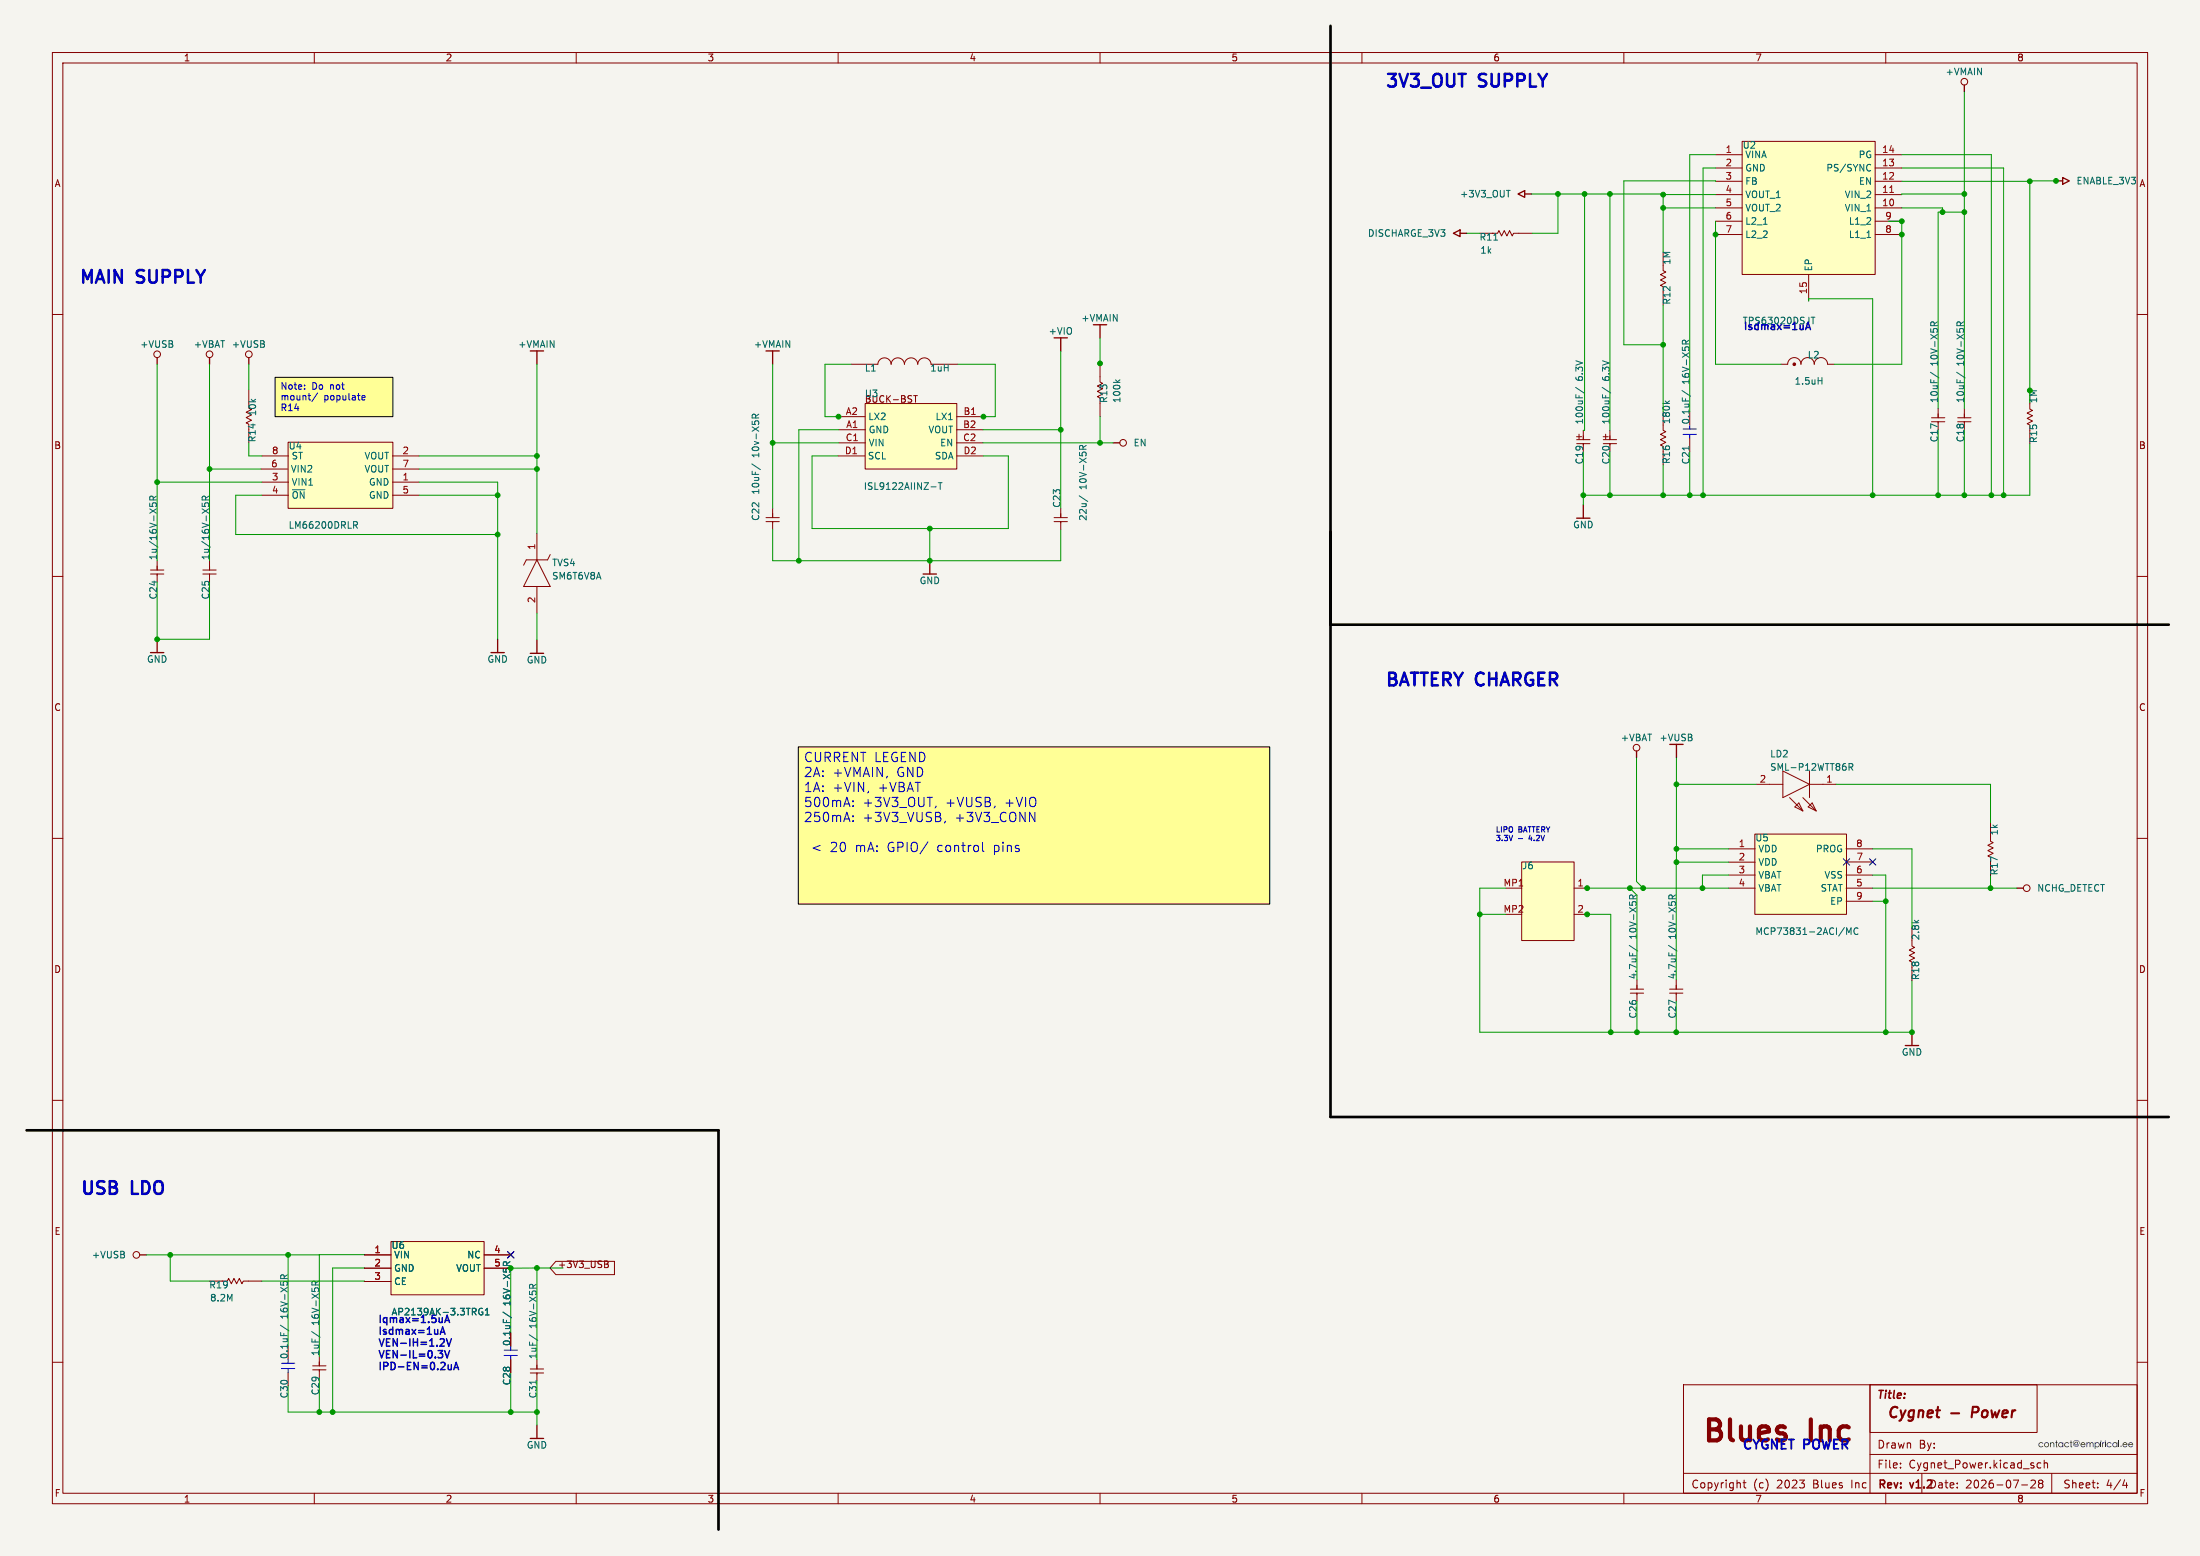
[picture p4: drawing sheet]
<svg xmlns="http://www.w3.org/2000/svg" width="420mm" height="297mm" viewBox="0 0 420 297" stroke-linecap="round" stroke-linejoin="round" font-family="sans-serif">
<path d="M0 0h420v297h-420z" fill="#f5f4ef" stroke="#f5f4ef" stroke-width=".19"/>
<g fill="none" stroke="#840000" stroke-width=".19">
<path d="M10 10h400v277h-400zM12 12h396v273h-396zM60 10v2M110 10v2M160 10v2M210 10v2M260 10v2M310 10v2M360 10v2M10 60h2M408 60h2M10 110h2"/>
<path d="M408 110h2M10 160h2M408 160h2M10 210h2M408 210h2M10 260h2M321.4 264.3h86.6v20.7h-86.6zM362.8 279.3v.1M389.6 279.3l-.4-.1-.3 .3 .1 .6h.6M390.2 279.4l.3-.2 .3 .1 .1 .9M390.2 278.7v1.5M408 260h2"/>
<path d="M60 285v2M110 285v2M160 285v2M210 285v2M260 285v2M310 285v2M321.4 281.2h86.6M360 285v2M362.8 280.1v.1M385.9 283.4h1.2M387.7 282.7l.6-.2 .2 .2 .1 .2-1 1.1h1M389.4 283.2l-.3-.3 .3-.4 .5 .1 .1 .2-.3 .4"/>
<path d="M389.4 283.2l-.3 .2v.3l.3 .3 .5-.1 .1-.2-.1-.4-.2-.1M389.4 283.2h.3M400.5 283.9v.1M400.5 283.1v.1M405.6 282.4l-.4 1.1h1M406 283v1"/>
</g>
<g fill="#281c2d">
<path d="M405.3 275.4l.5-.1 .3 .3v.2h-.8l.2 .3 .6-.1a.48 .48 0 0 1-.6 .2 .48 .48 0 0 1-.3-.5h.8l-.3-.3-.5 .3z"/>
<path d="M406.4 275.4l.5-.1 .3 .3v.2h-.8l.2 .3 .6-.1a.48 .48 0 0 1-.6 .2 .48 .48 0 0 1-.3-.5h.8l-.3-.3-.5 .3z"/>
</g>
<path d="M357 264.3h31.9v9.1h-31.9zM357 277.6h51M357 264.3v20.7M332.7 283h.6M333 282.5v1.3l.3 .2M366.9 281.2v3.8M391.7 281.2v3.8" fill="none" stroke="#840000" stroke-width=".19"/>
<g fill="#ffff96">
<path d="M52.5 72h22.5v7.5h-22.5z"/>
<path d="M152.4 142.6h90v30h-90z"/>
</g>
<g fill="none" stroke="#840000" stroke-width=".19">
<path d="M47.5 74.4v3.5l.5 .3-1 .5 1 .5-1 .5 1 .5-1 .5 .5 .3v1M373.7 79.7h2.6M375 78v1.7M387.5 77.1v1l.5 .2-1 .5 1 .6-1 .5 1 .5-1 .5 .5 .2v1M373.7 80.5h2.6M375 80.5v1.5"/>
<circle cx="47.5" cy="67.6" r=".63"/>
</g>
<path d="M373.5 71l1.7 1.1M373.6 62.2v-.5l.2-.3 .4 .2v.6M374.9 61.4l-.7 .5" fill="none" stroke="#006464" stroke-width=".19"/>
<path d="M47.5 68.3v1.2" fill="none" stroke="#840000" stroke-width=".25"/>
<path d="M55 84.4h20v12.6h-20z" fill="#ffffc2"/>
<path d="M55 84.4h20v12.6h-20z" fill="none" stroke="#800000" stroke-width=".19"/>
<g fill="none" stroke="#840000" stroke-width=".19">
<path d="M49.8 89.5h5.1M50 94.5h5.1M50 92h5.1M50 87h5.1M74.9 94.5h5.1M74.9 92h5.1M74.9 89.5h5.1M74.9 87h5.1M146.2 99.6h2.6M146.2 98.8h2.6M147.5 97v1.8M147.5 99.6v1.5"/>
<path d="M201.2 99.6h2.6M201.2 98.8h2.6M202.5 97v1.8M202.5 99.6v1.5"/>
</g>
<path d="M144.3 79.8l-.1-.6-.2-.1h-.3l-.1 .7h1.3M144.9 79.1l-.6 .4M67.5 99.6h.5l.2 .2-.1 .4h-.6M143.5 88.5l1.7 1.1M206 94.6l1.7 1.1M206.1 85.7v-.4l.2-.3 .4 .1 .1 .6M207.4 85l-.6 .4M67.8 100.2l.4 .6" fill="none" stroke="#006464" stroke-width=".19"/>
<path d="M102.5 67v2.5M147.5 67v2.5M202.5 64.5v2.5M176.2 109.6h2.6M177.5 107v2.6" fill="none" stroke="#840000" stroke-width=".25"/>
<path d="M165.2 77h17.5v12.5h-17.5z" fill="#ffffc2"/>
<path d="M165.2 77h17.5v12.5h-17.5z" fill="none" stroke="#800000" stroke-width=".19"/>
<g fill="none" stroke="#840000" stroke-width=".19">
<path d="M160.1 79.5h5.1M162.5 69.5h5.1a1.27 1.27 0 0 1 1.3-1.2 1.27 1.27 0 0 1 1.2 1.2M174.4 75.5h.7M174.8 75.5v1.3M182.7 79.5h5M182.8 69.5h-5.1a1.27 1.27 0 0 0-1.2-1.2 1.27 1.27 0 0 0-1.3 1.2 1.27 1.27 0 0 0-1.3-1.2 1.27 1.27 0 0 0-1.2 1.2 1.27 1.27 0 0 0-1.3-1.2 1.27 1.27 0 0 0-1.3 1.2M160 87h5.1M160.2 84.5h5M160.2 82h5M182.6 84.5h5.1M182.6 82h5.1M182.7 87h5"/>
<path d="M42.4 244.5h1l.2-.5 .6 1 .5-1 .5 1 .5-1 .5 1 .2-.5h3.6"/>
<circle cx="26" cy="239.5" r=".63"/>
</g>
<path d="M177.7 92.9h1M179.1 92.1h.7M179.5 92.1v1.3" fill="none" stroke="#006464" stroke-width=".19"/>
<path d="M26.7 239.5h1.2" fill="none" stroke="#840000" stroke-width=".25"/>
<path d="M74.6 237h17.8v10.1h-17.8z" fill="#ffffc2"/>
<path d="M74.6 237h17.8v10.1h-17.8z" fill="none" stroke="#800000" stroke-width=".19"/>
<g fill="none" stroke="#840000" stroke-width=".19">
<path d="M28.7 109.6h2.6M28.7 108.8h2.6M30 107v1.8M30 109.6v1.5M38.7 109.6h2.6M38.7 108.8h2.6M40 107v1.8M40 109.6v1.5M102.5 101.8v5.1M102.5 111.9v5.1M102.5 106.9l2.5 5h-5zM105 105.9l-.5 1h-4l-.5 1"/>
<path d="M380 157v3.6l.5 .2-1 .5 1 .6-1 .5 1 .5-1 .5 .5 .2v1M365 179.6v1l.5 .2-1 .5 1 .6-1 .5 1 .5-1 .5 .5 .2v1M69.6 239.5h5M92.4 239.5h5.1M61 258.9v1.8M69.6 244.6h5M69.6 242.1h5M92.4 242.1h5.1M97.5 259.5v2.5M102.5 259.5v1.8M55 262v2.5M59.7 261.5h2.5"/>
<path d="M59.7 260.7h2.5M61 261.5v1.5M101.2 262.1h2.6M101.2 261.3h2.6M102.5 262.1v1.5"/>
<circle cx="40" cy="67.6" r=".63"/>
<circle cx="312.4" cy="142.7" r=".63"/>
<circle cx="386.9" cy="169.5" r=".63"/>
</g>
<g fill="none" stroke="#006464" stroke-width=".19">
<path d="M28.6 96v.6l.6 .1-.1-.2v-.4l.2-.1h.4l.2 .2-.2 .5M29.2 95.4v-.6l-.2-.1-.3 .1-.1 .6h1.3M29.9 94.7l-.7 .4M38.6 96v.6l.6 .1-.1-.2v-.4l.2-.1h.4l.2 .2-.2 .5M39.2 95.4v-.6l-.2-.1-.3 .1-.1 .6h1.3M39.9 94.7l-.7 .4M53.5 252.9l1.7 1.1M53.6 244.1v-.5l.2-.3 .4 .2v.6M54.9 243.3l-.7 .5M59.5 254.2l1.6 1M59.5 245.3v-.5l.3-.3 .3 .2 .1 .6M60.8 244.5l-.6 .5"/>
<path d="M92.1 249.8a.59 .59 0 0 0-.7 .6 .59 .59 0 0 0 .7 .5l.1-.5h-.3M92.7 251h.7M92.7 250.1l.3-.4v1.3M96 250.4l1.7 1.1M96.1 241.6v-.5l.2-.3 .4 .2v.6M97.4 240.8l-.7 .5M101 254.8l1.7 1M101.1 245.9v-.5l.2-.3 .4 .2v.6M102.4 245.1l-.7 .5M102.4 263.5v.7"/>
</g>
<path d="M55 259.4v.8M96.2 258.7h2.6M96.2 257.7h2.6M97.5 256.9v.8M97.5 258.7v.8M53.7 261.2h2.6M53.7 260.2h2.6M55 261.2v.8" fill="none" stroke="#000bff" stroke-width=".19"/>
<g fill="none" stroke="#840000" stroke-width=".25">
<path d="M40 68.3v1.2M28.7 124.6h2.6M30 122v2.6M93.7 124.6h2.6M95 122v2.6M101.2 124.7h2.6M102.5 122.2v2.5M312.4 143.4v1.2M320 142.1v2.5M385 169.5h1.3M363.7 199.6h2.6M365 197v2.6"/>
<path d="M101.2 274.6h2.6M102.5 272v2.6"/>
</g>
<path d="M290.5 164.5h10v15h-10z" fill="#ffffc2"/>
<path d="M290.5 164.5h10v15h-10z" fill="none" stroke="#800000" stroke-width=".19"/>
<path d="M287.5 174.5h3M287.5 169.5h3M300.5 174.5h2.5M300.5 169.5h2.5" fill="none" stroke="#840000" stroke-width=".19"/>
<path d="M335 159.2h17.5v15.3h-17.5z" fill="#ffffc2"/>
<path d="M335 159.2h17.5v15.3h-17.5z" fill="none" stroke="#800000" stroke-width=".19"/>
<g fill="none" stroke="#840000" stroke-width=".19">
<path d="M317.5 50.6v1.1l.5 .2-1 .5 1 .5-1 .5 1 .5-1 .6 .5 .2v1M340 69.5h1.3a1.27 1.27 0 0 1 1.2-1.2 1.27 1.27 0 0 1 1.3 1.2 1.27 1.27 0 0 1 1.3-1.2 1.27 1.27 0 0 1 1.2 1.2 1.27 1.27 0 0 1 1.3-1.2 1.27 1.27 0 0 1 1.3 1.2h1.3M317.5 81.1v1l.5 .3-1 .5 1 .5-1 .5 1 .5-1 .5 .5 .3v1M322.6 83.7v2.5M335.3 149.7h5.1M340.4 147.2l5 2.5-5 2.5zM341.6 152.2l2.6 2.6M343.4 153.3l.8 1.5-1.6-.8zM344.2 152.2l2.5 2.6M345.4 149.7h5.1M345.4 147.2v5M345.9 153.3l.8 1.5-1.5-.8z"/>
<path d="M330 169.5h5.1M330 167h5.1M330 164.6h5.1M330 162h5.1M352.4 172h5.1M352.4 169.5h5.1M352.4 167h5.1M352.4 162h5.1M352.5 164.5h5.1M311.2 189.6h2.6M311.2 188.8h2.6M312.5 187v1.8"/>
<path d="M312.5 189.6v1.5M318.7 189.6h2.6M318.7 188.8h2.6M320 187v1.8M320 189.6v1.5"/>
<circle cx="375" cy="15.6" r=".63"/>
<circle cx="30" cy="67.6" r=".63"/>
</g>
<g fill="none" stroke="#006464" stroke-width=".19">
<path d="M317.9 76.5l.5 .5M318.7 76.5l-.5 .4M321.1 74.5l1.6 1.1M321.2 65.7v-.5l.2-.3 .4 .2v.6M322.4 64.9l-.6 .5M347.1 72.7h.7M347.8 72.1v1.2M322.4 85.2v.7M353 146.4h.6l.1-.2v-.3l-.7-.1v1.2M353.3 146.4l.4 .6M311.1 171.6v-.5l.2-.3 .4 .2v.6M312.4 170.8l-.7 .5"/>
<path d="M318.6 171.6v-.5l.2-.3 .4 .2v.6M319.9 170.8l-.7 .5M352.5 178.4v-1.3l.5 .9 .4-.9v1.3M354.7 177.2a.6 .6 0 0 0-.8 .4 .6 .6 0 0 0 .6 .8l.2-.1M311 180.4l1.7 1.1M318.5 180.4l1.7 1.1"/>
</g>
<path d="M375 16.2v1.3M30 68.3v1.2" fill="none" stroke="#840000" stroke-width=".25"/>
<path d="M321.3 82.9h2.5M321.3 81.9h2.5M322.6 81.1v.8M322.6 82.9v.8" fill="none" stroke="#000bff" stroke-width=".19"/>
<circle cx="342.5" cy="69.5" r=".25" fill="#840000" stroke="#840000" stroke-width=".19"/>
<path d="M332.6 27h25.4v25.4h-25.4z" fill="#ffffc2"/>
<path d="M332.6 27h25.4v25.4h-25.4z" fill="none" stroke="#800000" stroke-width=".19"/>
<g fill="none" stroke="#840000" stroke-width=".19">
<path d="M327.5 39.7h5.1M327.5 37.1h5.1M327.5 34.6h5.1M327.5 32.1h5.1M327.5 29.5h5.1M358 39.7h5.1M358 37.1h5.1M358 34.6h5.1M358 32.1h5.1M358 29.5h5.1M284.9 44.5h1l.2-.5 .6 1 .5-1 .5 1 .5-1 .5 1 .2-.5h3.6M327.5 44.8h5.1"/>
<path d="M327.5 42.2h5.1M345.3 52.4v5.1M358 44.8h5.1M358 42.2h5.1M210 69.4v3.5l.5 .3-1 .5 1 .5-1 .5 1 .5-1 .5 .5 .3v3.5M368.7 79.7h2.6M370 78v1.7M301 84.7h2.5M301 83.9h2.5M302.3 82.1v1.8M302.3 84.7v1.5M306.1 84.7h2.5"/>
<path d="M306.1 83.9h2.5M307.3 82.1v1.8M307.3 84.7v1.5M368.7 80.5h2.6M370 80.5v1.5M69.6 239.5h5M92.4 239.5h5.1M69.6 244.6h5M69.6 242.1h5M92.4 242.1h5.1M97.5 259.5v2.5M106.1 240.8h11.2v2.5h-11.2l-1.1-1.3z"/>
<path d="M115.4 240.7l.6 .1 .1 .2-.3 .3M115.4 241.3h.4M115.8 241.3l.3 .2v.3l-.7 .2"/>
<circle cx="214.4" cy="84.5" r=".63"/>
</g>
<g fill="none" stroke="#006464" stroke-width=".19">
<path d="M287.6 36.3h.7M356.8 31.4l.3 .1M357.1 32.5l-.3 .1M285.2 45.8h.7M336.6 42.8h.8M356.4 45.3h.7M213 72.5l.4 .5M213.8 72.5l-.5 .4M300.8 73.9l1.6 1.1M305.9 73.9l1.6 1.1M345.8 60.5h.7M346.1 60.5v1.3"/>
<path d="M368.5 71l1.7 1.1M368.6 62.2v-.5l.2-.3 .4 .2v.6M369.9 61.4l-.7 .5M92.1 249.8a.59 .59 0 0 0-.7 .6 .59 .59 0 0 0 .7 .5l.1-.5h-.3M92.7 251h.7M92.7 250.1l.3-.4v1.3M96 250.4l1.7 1.1M96.1 241.6v-.5l.2-.3 .4 .2v.6M97.4 240.8l-.7 .5"/>
</g>
<path d="M360.8 36.7h.7" fill="none" stroke="#a90000" stroke-width=".19"/>
<path d="M289.8 37l1.3-.6v1.3zM291.1 37h1.2M392.5 34.5h1.3M393.8 33.9l1.2 .6-1.2 .7zM277.5 44.5l1.2-.6v1.3zM278.7 44.5h1.3M210 62v2.5M212.5 84.5h1.3M301 98.9h2.5M302.3 96.4v2.5" fill="none" stroke="#840000" stroke-width=".25"/>
<path d="M254 4.9v208.3h160M254 119.2h160M5.1 215.7h132.1v76.2" fill="none" stroke="#000" stroke-width=".51"/>
<g fill="none" stroke="#009600" stroke-width=".19">
<path d="M375 17.5v60.5M292.3 37h25.2v11.1M297.4 37v7.5h-4.9M302.5 37v45.1h-.2M307.3 37v45.1M317.5 37.1h10M317.5 39.7h10M327.5 34.6l-17.5-.1v31.3h7.5M327.5 29.5h-4.9v49.1M327.5 32.1h-2.4v62.4M363.1 29.5h17.1v65M363.1 32.1h19.4v62.4"/>
<path d="M363.1 34.6h24.4M363.1 39.7h7.7v.8M375 37h-11.9v.1M392.6 34.5h-5.1v40M280 44.5h2.5M317.5 58.3v20.3M327.5 42.2v27.3h12.5M345.3 57.5v-.5h12.2v37.5M360.5 42.2h2.6v27.3h-12.9M375 40.5h-5v37.5M30 69.5v37.5M40 69.5v37.5"/>
<path d="M47.5 69.5v4.9M102.5 69.5v32.3M147.5 69.5v27.5M162.5 69.5h-5v10h3M182.8 69.5h7.2v10h-2.5M202.5 67v30M210 64.5v5M210 79.5v5M30 92h20M40 89.5h9.8M47.5 84.5v2.5h2.5M50 94.5h-5v7.5h50"/>
<path d="M80 94.5h15M80 89.5h22.5M80 92h15v30M80 87h22.5M147.5 84.5h12.7M160 87h-5v13.9h37.5v-13.9h-4.8M160.2 82h-7.7v25M187.7 84.5h24.8M187.7 82h14.8M302.3 86.2v10.2M307.3 86.2v8.3M317.5 88.7v5.8"/>
<path d="M322.6 86.2v8.3M370 82v12.5M375 82v12.5M387.5 84.7v9.8h-85.2M30 111.1v10.9h10v-10.9M102.5 117v5.2M147.5 101.1v5.9h55v-5.9M177.5 100.9v6.1M312.4 144.6v23.7l1.3 1.2M320 149.7h15.3M320 144.6v20M350.5 149.7h29.5v7.3"/>
<path d="M282.5 174.5h5M287.5 169.5h-5v27.5h82.5v-9.8M302.5 174.5h5v22.5M302.5 169.5h27.5M311.1 169.5l1.4 1.4v16.1M320 162h10M330 164.6h-10v22.4M330 167h-5v2.5M357.5 167h2.5v30M357.5 169.5h27.5M357.5 162h7.5v15M357.5 172h2.5"/>
<path d="M380 167.2v2.3M312.5 191.1v5.9M320 191.1v5.9M27.9 239.5h33.1M32.5 239.5v5h7.5M55 239.5v17.4M69.6 239.5h-8.6v19.4M50 244.5l19.6 .1M69.6 242.1l-6.1-.1v27.5M102.5 242v17.5M102.5 242l-5 .1v12.3M102.5 242h5"/>
<path d="M55 264.5v5h47.5M61 263v6.5M97.5 262v7.5M102.5 263.6v8.4"/>
</g>
<path d="M351.9 163.9l1.2 1.2M353.1 163.9l-1.2 1.2M356.9 163.9l1.2 1.2M358.1 163.9l-1.2 1.2M96.9 238.9l1.2 1.2M98.1 238.9l-1.2 1.2" fill="none" stroke="#000084" stroke-width=".19"/>
<path d="M52.5 72h22.5v7.5h-22.5zM152.4 142.6h90v30h-90z" fill="none" stroke="#000" stroke-width=".19"/>
<g fill="none" stroke="#0000c2" stroke-width=".19">
<path d="M58.1 74.2v.1M58.1 73.5v.1M60.6 75l-1.1 1.6M69.1 76.2l.2 .1h.3M69.1 75.7l.2-.2 .4 .2v.1l-.6 .1M162.9 153.8v.2M162.9 152.9v.1M162.9 155.7v.2M162.9 156.7v.1M165.8 151l-.1 .3M178.7 153.9l-.2 .3M180.5 156.7l-.2 .4"/>
<path d="M196.5 155l1.1 1.8v-1.8M187.6 160.8v1.5l.2 .2"/>
</g>
<g fill="none" stroke="#0000c2" stroke-width=".2">
<path d="M285.8 157.8v1M286.6 157.8v1M287.6 157.9l-.5-.1v1M288.1 159.4l.3 1.1 .4-1.1M288.1 158l.2-.2 .4 .2M290.5 157.9l-.5-.1v1M290.8 158.8l.4-1 .3 1M291.7 157.8h.6M292 157.8v1M292.1 159.4l-.2 .7h.6M292.5 157.8h.6M292.8 157.8v1"/>
<path d="M293.9 157.8h-.5v1M294.2 159.4l.3 1.1 .4-1.1M294.9 157.9l-.6-.1v1M295.2 157.8l.3 .5 .4-.5"/>
</g>
<g fill="none" stroke="#0000c2" stroke-width=".28">
<path d="M344.7 62.9l.5-1.4 .4 1.4M72.4 255.5l.5 1.4 .4-1.4M72.4 257.8l.5 1.4 .4-1.4M72.6 251v1.4M72.6 253.3v1.4M73.8 255.5v1.4M73.8 257.8v1.4M75 253.3v1.4M75.8 255.5v1.4l-.7-1.4v1.4M75.8 257.8v1.4l-.7-1.4v1.4M78.2 255.5v1.4M78.2 257.8v1.4"/>
<path d="M78.9 255.5v1.4M78.9 257.8v1.4M79.7 255.5v1.4M80.8 251v1.4M82 253.3v1.4M82.4 255.5v1.4M83.6 257.8h.9l-.5 .5M84 254.7l.5-1.4 .5 1.4M84.2 254.3h.6M84.2 255.5l.5 .1 .1 .3-.8 1h.8M84.4 258.4l.1 .5-.3 .3M84.9 257.8l.5 1.4 .4-1.4"/>
<path d="M84.9 252.4l.5-1.4 .4 1.4M85 252h.7M85.2 255.5l.5 1.4 .5-1.4M72.6 260v1.4M73.3 260v1.4M74.7 260v1.4M77.8 260v1.4M79.8 260v1.4l-.8-1.4v1.4M84.2 260.1l.5-.1 .2 .2M86.2 260.5v.9M86.2 261.3l-.2 .1h-.4M86.6 261.4l.5-1.4 .5 1.4"/>
<path d="M86.8 261h.6"/>
</g>
<g fill="#009600" stroke="#009600" stroke-width=".19">
<circle cx="360" cy="197" r=".46"/>
<circle cx="365" cy="197" r=".46"/>
<circle cx="320" cy="197" r=".46"/>
<circle cx="313.7" cy="169.5" r=".46"/>
<circle cx="303" cy="174.5" r=".46"/>
<circle cx="360" cy="172" r=".46"/>
<circle cx="380" cy="169.5" r=".46"/>
<circle cx="282.5" cy="174.5" r=".46"/>
<circle cx="320" cy="149.7" r=".46"/>
<circle cx="320" cy="162" r=".46"/>
<circle cx="307.5" cy="197" r=".46"/>
<circle cx="312.5" cy="197" r=".46"/>
<circle cx="311.1" cy="169.5" r=".46"/>
<circle cx="325" cy="169.5" r=".46"/>
<circle cx="375" cy="37" r=".46"/>
<circle cx="387.5" cy="34.6" r=".46"/>
<circle cx="375" cy="40.5" r=".46"/>
<circle cx="370.8" cy="40.5" r=".46"/>
<circle cx="363.1" cy="42.2" r=".46"/>
<circle cx="392.5" cy="34.5" r=".46"/>
<circle cx="297.4" cy="37" r=".46"/>
<circle cx="302.5" cy="37" r=".46"/>
<circle cx="322.6" cy="94.5" r=".46"/>
<circle cx="307.3" cy="94.5" r=".46"/>
<circle cx="317.5" cy="94.5" r=".46"/>
<circle cx="317.5" cy="39.7" r=".46"/>
<circle cx="317.5" cy="37.1" r=".46"/>
<circle cx="307.3" cy="37" r=".46"/>
<circle cx="302.3" cy="94.5" r=".46"/>
<circle cx="210" cy="69.4" r=".46"/>
<circle cx="210" cy="84.5" r=".46"/>
<circle cx="327.5" cy="44.8" r=".46"/>
<circle cx="363.1" cy="44.8" r=".46"/>
<circle cx="317.5" cy="65.8" r=".46"/>
<circle cx="382.5" cy="94.5" r=".46"/>
<circle cx="370" cy="94.5" r=".46"/>
<circle cx="387.5" cy="74.5" r=".46"/>
<circle cx="380.2" cy="94.5" r=".46"/>
<circle cx="375" cy="94.5" r=".46"/>
<circle cx="357.5" cy="94.5" r=".46"/>
<circle cx="325.1" cy="94.5" r=".46"/>
<circle cx="320" cy="164.6" r=".46"/>
<circle cx="303" cy="169.5" r=".46"/>
<circle cx="32.5" cy="239.5" r=".46"/>
<circle cx="55" cy="239.5" r=".46"/>
<circle cx="30" cy="122" r=".46"/>
<circle cx="30" cy="92" r=".46"/>
<circle cx="95" cy="102" r=".46"/>
<circle cx="102.5" cy="242" r=".46"/>
<circle cx="63.5" cy="269.5" r=".46"/>
<circle cx="61" cy="269.5" r=".46"/>
<circle cx="97.5" cy="269.5" r=".46"/>
<circle cx="102.5" cy="269.5" r=".46"/>
<circle cx="187.7" cy="79.5" r=".46"/>
<circle cx="152.5" cy="107" r=".46"/>
<circle cx="177.5" cy="100.9" r=".46"/>
<circle cx="177.5" cy="107" r=".46"/>
<circle cx="147.5" cy="84.5" r=".46"/>
<circle cx="160.1" cy="79.5" r=".46"/>
<circle cx="202.5" cy="82" r=".46"/>
<circle cx="40" cy="89.5" r=".46"/>
<circle cx="95" cy="94.5" r=".46"/>
<circle cx="102.5" cy="87" r=".46"/>
<circle cx="102.5" cy="89.5" r=".46"/>
</g>
<text font-size="5.6" fill="#840000" x="324.8" y="276.3">Blues</text>
<text font-size="5.6" fill="#0000c2" x="345.8" y="276.3">Inc</text>
<g font-size="3.4" fill="#0000c2">
<text x="264.3" y="16.8">3V3_OUT</text>
<text x="282.5" y="16.8">SUPPLY</text>
<text x="15" y="54.3">MAIN</text>
<text x="26.3" y="54.3">SUPPLY</text>
<text x="264.3" y="131.1">BATTERY CHARGER</text>
<text x="15.2" y="228.2">USB</text>
<text x="25.3" y="228.2">LDO</text>
</g>
<g font-size="2.8" fill="#840000">
<text x="360" y="271.2">Cygnet</text>
<text x="372.3" y="271.2">-</text>
<text x="377.1" y="271.2">Power</text>
</g>
<g font-size="2.5" fill="#0000c2">
<text x="153.4" y="145.8">CURRENT LEGEND</text>
<text x="153.4" y="148.6">2A:</text>
<text x="158.9" y="148.6">+VMAIN,</text>
<text x="171.2" y="148.6">GND</text>
<text x="153.4" y="151.5">1A:</text>
<text x="153.4" y="154.3">500mA:</text>
<text x="158.9" y="151.5">+VIN,</text>
<text x="164.6" y="154.3">+3V3_OUT,</text>
<text x="167.6" y="151.5">+VBAT</text>
<text x="180.5" y="154.3">+VUSB,</text>
<text x="191.8" y="154.3">+VIO</text>
<text x="153.4" y="157.2">250mA:</text>
<text x="164.6" y="157.2">+3V3_VUSB,</text>
<text x="182.3" y="157.2">+3V3_CONN</text>
<text x="154.8" y="162.9">&lt;</text>
<text x="158.5" y="162.9">20</text>
<text x="163.3" y="162.9">mA:</text>
<text x="169.5" y="162.9">GPIO/</text>
<text x="179.1" y="162.9">control</text>
<text x="189.9" y="162.9">pins</text>
<text x="332.5" y="276.8">CYGNET POWER</text>
</g>
<g font-size="2.1" fill="#840000">
<text x="358.2" y="267.4">Title:</text>
<text x="358.3" y="280.5">File:</text>
<text x="358.3" y="276.7">Drawn</text>
<text x="364.4" y="280.5">Cygnet_Power.kicad_sch</text>
<text x="366.3" y="276.7">By:</text>
<text x="322.8" y="284.3">Copyright</text>
<text x="334.7" y="284.3">(c)</text>
<text x="339.2" y="284.3">2023</text>
<text x="346.3" y="284.3">Blues</text>
<text x="353.7" y="284.3">Inc</text>
<text x="358.4" y="284.5">Rev:</text>
<text x="364.8" y="284.5">v1.2Date:</text>
<text x="375.2" y="284.3">2026-07-28</text>
<text x="393.8" y="284.3">Sheet:</text>
<text x="402" y="284.3">4/4</text>
</g>
<g font-size="1.9" fill="#0000c2">
<text x="332.7" y="63.1">Isdmax=1uA</text>
<text x="72.1" y="253.2">Iqmax=1.5uA</text>
<text x="72.1" y="255.5">Isdmax=1uA</text>
<text x="72.1" y="257.7">VEN-IH=1.2V</text>
<text x="72.1" y="260">VEN-IL=0.3V</text>
<text x="72.1" y="262.2">IPD-EN=0.2uA</text>
</g>
<g font-size="1.8" fill="#840000">
<text x="35" y="11.9">1</text>
<text x="85" y="11.9">2</text>
<text x="135" y="11.9">3</text>
<text x="185" y="11.9">4</text>
<text x="235" y="11.9">5</text>
<text x="285" y="11.9">6</text>
<text x="335" y="11.9">7</text>
<text x="385" y="11.9">8</text>
<text x="10.3" y="35.9">A</text>
<text x="408.3" y="35.9">A</text>
<text x="165" y="76.9">BUCK-BST</text>
<text x="10.3" y="85.9">B</text>
<text x="300.6" y="84">+</text>
<text x="305.6" y="84">+</text>
<text x="408.2" y="85.9">B</text>
<text x="10.3" y="135.9">C</text>
<text x="408.2" y="135.9">C</text>
<text x="10.3" y="185.9">D</text>
<text x="408.2" y="185.9">D</text>
<text x="10.3" y="235.9">E</text>
<text x="408.3" y="235.9">E</text>
<text x="106.4" y="242.1">+3V3_USB</text>
<text x="97.6" y="257" transform="rotate(-90 97.6 257)">0.1uF/</text>
<text x="10.3" y="285.9">F</text>
<text x="35" y="287">1</text>
<text x="85" y="287">2</text>
<text x="135" y="287">3</text>
<text x="185" y="287">4</text>
<text x="235" y="287">5</text>
<text x="285" y="287">6</text>
<text x="335" y="287">7</text>
<text x="385" y="287">8</text>
<text x="408.3" y="285.9">F</text>
</g>
<g font-size="1.8" fill="#006464">
<text x="371.3" y="14.6">+VMAIN</text>
<text x="332.6" y="28.6">U2</text>
<text x="333.1" y="35.5">FB</text>
<text x="333.1" y="32.9">GND</text>
<text x="333.1" y="30.4">VINA</text>
<text x="348.6" y="32.9">PS/SYNC</text>
<text x="354.7" y="30.4">PG</text>
<text x="354.8" y="35.5">EN</text>
<text x="396.3" y="35.4">ENABLE_3V3</text>
<text x="278.6" y="37.9">+3V3_OUT</text>
<text x="333.1" y="40.6">VOUT_2</text>
<text x="333.1" y="38">VOUT_1</text>
<text x="352.1" y="40.6">VIN_1</text>
<text x="352.1" y="38">VIN_2</text>
<text x="261" y="45.4">DISCHARGE_3V3</text>
<text x="282.3" y="46.1">R11</text>
<text x="333.1" y="45.6">L2_2</text>
<text x="333.1" y="43.1">L2_1</text>
<text x="352.9" y="45.6">L1_1</text>
<text x="352.9" y="43.1">L1_2</text>
<text x="282.5" y="48.6">1k</text>
<text x="319.1" y="50.6" transform="rotate(-90 319.1 50.6)">1M</text>
<text x="346.1" y="51.9" transform="rotate(-90 346.1 51.9)">EP</text>
<text x="319.1" y="58.3" transform="rotate(-90 319.1 58.3)">R12</text>
<text x="200.1" y="64.1">+VIO</text>
<text x="206.3" y="61.6">+VMAIN</text>
<text x="26.7" y="66.6">+VUSB</text>
<text x="36.9" y="66.6">+VBAT</text>
<text x="44.2" y="66.6">+VUSB</text>
<text x="98.8" y="66.6">+VMAIN</text>
<text x="143.8" y="66.6">+VMAIN</text>
<text x="165" y="71.1">L1</text>
<text x="177.5" y="71.1">1uH</text>
<text x="345" y="68.6">L2</text>
<text x="370.1" y="69.9" transform="rotate(-90 370.1 69.9)">10V-X5R</text>
<text x="375.1" y="69.9" transform="rotate(-90 375.1 69.9)">10V-X5R</text>
<text x="165" y="76">U3</text>
<text x="211.6" y="77" transform="rotate(-90 211.6 77)">R13</text>
<text x="214.1" y="77" transform="rotate(-90 214.1 77)">100k</text>
<text x="302.4" y="72.8" transform="rotate(-90 302.4 72.8)">6.3V</text>
<text x="307.5" y="72.8" transform="rotate(-90 307.5 72.8)">6.3V</text>
<text x="322.7" y="73.4" transform="rotate(-90 322.7 73.4)">16V-X5R</text>
<text x="342.5" y="73.6">1.5uH</text>
<text x="370.1" y="77" transform="rotate(-90 370.1 77)">10uF/</text>
<text x="375.1" y="77" transform="rotate(-90 375.1 77)">10uF/</text>
<text x="49.1" y="79.5" transform="rotate(-90 49.1 79.5)">10k</text>
<text x="165.7" y="80.4">LX2</text>
<text x="165.7" y="82.9">GND</text>
<text x="177.2" y="82.9">VOUT</text>
<text x="178.5" y="80.4">LX1</text>
<text x="302.4" y="81.1" transform="rotate(-90 302.4 81.1)">100uF/</text>
<text x="307.5" y="81.1" transform="rotate(-90 307.5 81.1)">100uF/</text>
<text x="319" y="81" transform="rotate(-90 319 81)">180k</text>
<text x="322.7" y="81.1" transform="rotate(-90 322.7 81.1)">0.1uF/</text>
<text x="49" y="84.5" transform="rotate(-90 49 84.5)">R14</text>
<text x="55" y="86">U4</text>
<text x="55.6" y="87.9">ST</text>
<text x="69.5" y="87.9">VOUT</text>
<text x="145.1" y="87.4" transform="rotate(-90 145.1 87.4)">10v-X5R</text>
<text x="165.6" y="87.9">SCL</text>
<text x="165.7" y="85.4">VIN</text>
<text x="178.4" y="87.9">SDA</text>
<text x="179.4" y="85.4">EN</text>
<text x="216.3" y="85.4">EN</text>
<text x="302.4" y="88.7" transform="rotate(-90 302.4 88.7)">C19</text>
<text x="307.5" y="88.7" transform="rotate(-90 307.5 88.7)">C20</text>
<text x="319" y="88.7" transform="rotate(-90 319 88.7)">R16</text>
<text x="322.7" y="88.7" transform="rotate(-90 322.7 88.7)">C21</text>
<text x="370.1" y="84.5" transform="rotate(-90 370.1 84.5)">C17</text>
<text x="375.1" y="84.5" transform="rotate(-90 375.1 84.5)">C18</text>
<text x="389.1" y="84.7" transform="rotate(-90 389.1 84.7)">R15</text>
<text x="55.4" y="90.4">VIN2</text>
<text x="55.6" y="95.4">~{ON}</text>
<text x="55.6" y="92.9">VIN1</text>
<text x="69.5" y="90.4">VOUT</text>
<text x="70.3" y="95.4">GND</text>
<text x="70.3" y="92.9">GND</text>
<text x="145.1" y="94.5" transform="rotate(-90 145.1 94.5)">10uF/</text>
<text x="164.8" y="93.7">ISL9122AIINZ-T</text>
<text x="207.6" y="93.4" transform="rotate(-90 207.6 93.4)">10V-X5R</text>
<text x="55" y="101.1">LM66200DRLR</text>
<text x="145.1" y="99.5" transform="rotate(-90 145.1 99.5)">C22</text>
<text x="202.6" y="97" transform="rotate(-90 202.6 97)">C23</text>
<text x="207.6" y="99.5" transform="rotate(-90 207.6 99.5)">22u/</text>
<text x="300.2" y="101">GND</text>
<text x="30.1" y="107" transform="rotate(-90 30.1 107)">1u/16V-X5R</text>
<text x="40.1" y="107" transform="rotate(-90 40.1 107)">1u/16V-X5R</text>
<text x="105.3" y="108.3">TVS4</text>
<text x="105.3" y="110.8">SM6T6V8A</text>
<text x="175.5" y="111.7">GND</text>
<text x="30.1" y="114.5" transform="rotate(-90 30.1 114.5)">C24</text>
<text x="40.1" y="114.5" transform="rotate(-90 40.1 114.5)">C25</text>
<text x="28" y="126.7">GND</text>
<text x="93" y="126.7">GND</text>
<text x="100.5" y="126.8">GND</text>
<text x="309.3" y="141.7">+VBAT</text>
<text x="316.7" y="141.7">+VUSB</text>
<text x="337.8" y="144.8">LD2</text>
<text x="337.8" y="147.3">SML-P12WTT86R</text>
<text x="335" y="160.8">U5</text>
<text x="381.6" y="159.6" transform="rotate(-90 381.6 159.6)">1k</text>
<text x="290.5" y="166.1">J6</text>
<text x="335.6" y="167.9">VBAT</text>
<text x="335.6" y="165.4">VDD</text>
<text x="335.6" y="162.9">VDD</text>
<text x="346.6" y="162.9">PROG</text>
<text x="348.2" y="167.9">VSS</text>
<text x="381.6" y="167.2" transform="rotate(-90 381.6 167.2)">R17</text>
<text x="335.6" y="170.4">VBAT</text>
<text x="347.5" y="170.4">STAT</text>
<text x="349.3" y="172.9">EP</text>
<text x="388.8" y="170.4">NCHG_DETECT</text>
<text x="312.6" y="179.3" transform="rotate(-90 312.6 179.3)">10V-X5R</text>
<text x="320.1" y="179.3" transform="rotate(-90 320.1 179.3)">10V-X5R</text>
<text x="335" y="178.7">MCP73831-2ACI/MC</text>
<text x="366.6" y="179.6" transform="rotate(-90 366.6 179.6)">2.8k</text>
<text x="312.6" y="187" transform="rotate(-90 312.6 187)">4.7uF/</text>
<text x="320.1" y="187" transform="rotate(-90 320.1 187)">4.7uF/</text>
<text x="366.6" y="187.2" transform="rotate(-90 366.6 187.2)">R18</text>
<text x="312.6" y="194.5" transform="rotate(-90 312.6 194.5)">C26</text>
<text x="320.1" y="194.5" transform="rotate(-90 320.1 194.5)">C27</text>
<text x="363" y="201.7">GND</text>
<text x="74.6" y="238.6">U6</text>
<text x="17.4" y="240.4">+VUSB</text>
<text x="75.1" y="245.5">CE</text>
<text x="75.1" y="242.9">GND</text>
<text x="75.1" y="240.4">VIN</text>
<text x="87" y="242.9">VOUT</text>
<text x="89.1" y="240.4">NC</text>
<text x="39.8" y="246.1">R19</text>
<text x="40" y="248.6">8.2M</text>
<text x="55.1" y="251.8" transform="rotate(-90 55.1 251.8)">16V-X5R</text>
<text x="74.6" y="251.3">AP2139AK-3.3TRG1</text>
<text x="61.1" y="253" transform="rotate(-90 61.1 253)">16V-X5R</text>
<text x="102.6" y="253.6" transform="rotate(-90 102.6 253.6)">16V-X5R</text>
<text x="55.1" y="259.5" transform="rotate(-90 55.1 259.5)">0.1uF/</text>
<text x="61.1" y="258.9" transform="rotate(-90 61.1 258.9)">1uF/</text>
<text x="102.6" y="259.5" transform="rotate(-90 102.6 259.5)">1uF/</text>
<text x="55.1" y="267" transform="rotate(-90 55.1 267)">C30</text>
<text x="61.1" y="266.4" transform="rotate(-90 61.1 266.4)">C29</text>
<text x="97.6" y="264.5" transform="rotate(-90 97.6 264.5)">C28</text>
<text x="102.6" y="267" transform="rotate(-90 102.6 267)">C31</text>
<text x="100.5" y="276.7">GND</text>
</g>
<g font-size="1.8" fill="#a90000">
<text x="329.3" y="29.3">1</text>
<text x="359.2" y="29.3">14</text>
<text x="329.3" y="34.4">3</text>
<text x="329.3" y="31.8">2</text>
<text x="359.2" y="34.4">12</text>
<text x="359.2" y="31.8">13</text>
<text x="329.3" y="42">6</text>
<text x="329.3" y="39.4">5</text>
<text x="329.3" y="36.9">4</text>
<text x="359.2" y="39.4">10</text>
<text x="359.2" y="36.9">11</text>
<text x="359.8" y="42">9</text>
<text x="329.3" y="44.5">7</text>
<text x="359.8" y="44.5">8</text>
<text x="345" y="56.2" transform="rotate(-90 345 56.2)">15</text>
<text x="161.4" y="79.3">A2</text>
<text x="161.4" y="81.8">A1</text>
<text x="183.8" y="81.8">B2</text>
<text x="183.9" y="79.3">B1</text>
<text x="51.7" y="89.3">6</text>
<text x="51.8" y="86.8">8</text>
<text x="76.8" y="89.3">7</text>
<text x="76.8" y="86.8">2</text>
<text x="161.2" y="86.8">D1</text>
<text x="161.4" y="84.3">C1</text>
<text x="183.8" y="84.3">C2</text>
<text x="183.9" y="86.8">D2</text>
<text x="51.8" y="94.3">4</text>
<text x="51.8" y="91.8">3</text>
<text x="76.8" y="94.3">5</text>
<text x="76.8" y="91.8">1</text>
<text x="102.2" y="105" transform="rotate(-90 102.2 105)">1</text>
<text x="102.2" y="115.2" transform="rotate(-90 102.2 115.2)">2</text>
<text x="335.8" y="149.5">2</text>
<text x="348.5" y="149.5">1</text>
<text x="331.8" y="161.8">1</text>
<text x="354.3" y="161.8">8</text>
<text x="331.8" y="166.8">3</text>
<text x="331.8" y="164.3">2</text>
<text x="354.3" y="166.8">6</text>
<text x="354.3" y="164.3">7</text>
<text x="286.9" y="169.3">MP1</text>
<text x="301" y="169.3">1</text>
<text x="331.8" y="169.3">4</text>
<text x="354.3" y="171.8">9</text>
<text x="354.3" y="169.3">5</text>
<text x="286.9" y="174.3">MP2</text>
<text x="301" y="174.3">2</text>
<text x="71.4" y="239.3">1</text>
<text x="94.3" y="239.3">4</text>
<text x="71.4" y="244.4">3</text>
<text x="71.4" y="241.8">2</text>
<text x="94.3" y="241.8">5</text>
</g>
<g font-size="1.8" fill="#0000c2">
<text x="332.6" y="62.1">TPS63020DSJT</text>
<text x="53.5" y="74.7">Note:</text>
<text x="53.5" y="76.8">mount/</text>
<text x="59.5" y="74.7">Do</text>
<text x="61.8" y="76.8">populate</text>
<text x="63.1" y="74.7">not</text>
<text x="53.5" y="78.8">R14</text>
</g>
<g font-size="1.8" fill="#009600">
<text x="389.1" y="77.1" transform="rotate(-90 389.1 77.1)">1M</text>
<text x="97.6" y="249.3" transform="rotate(-90 97.6 249.3)">16V-X5R</text>
</g>
<text font-size="1.7" fill="#281c2d" x="389.1" y="276.7">contact@empirical.ee</text>
<g font-size="1.4" fill="#0000c2">
<text x="285.4" y="159.4">LIPO</text>
<text x="285.4" y="161">3.3V</text>
<text x="289.9" y="161">-</text>
<text x="290" y="159.4">BATTERY</text>
<text x="292.3" y="161">4.2V</text>
</g>
</svg>
